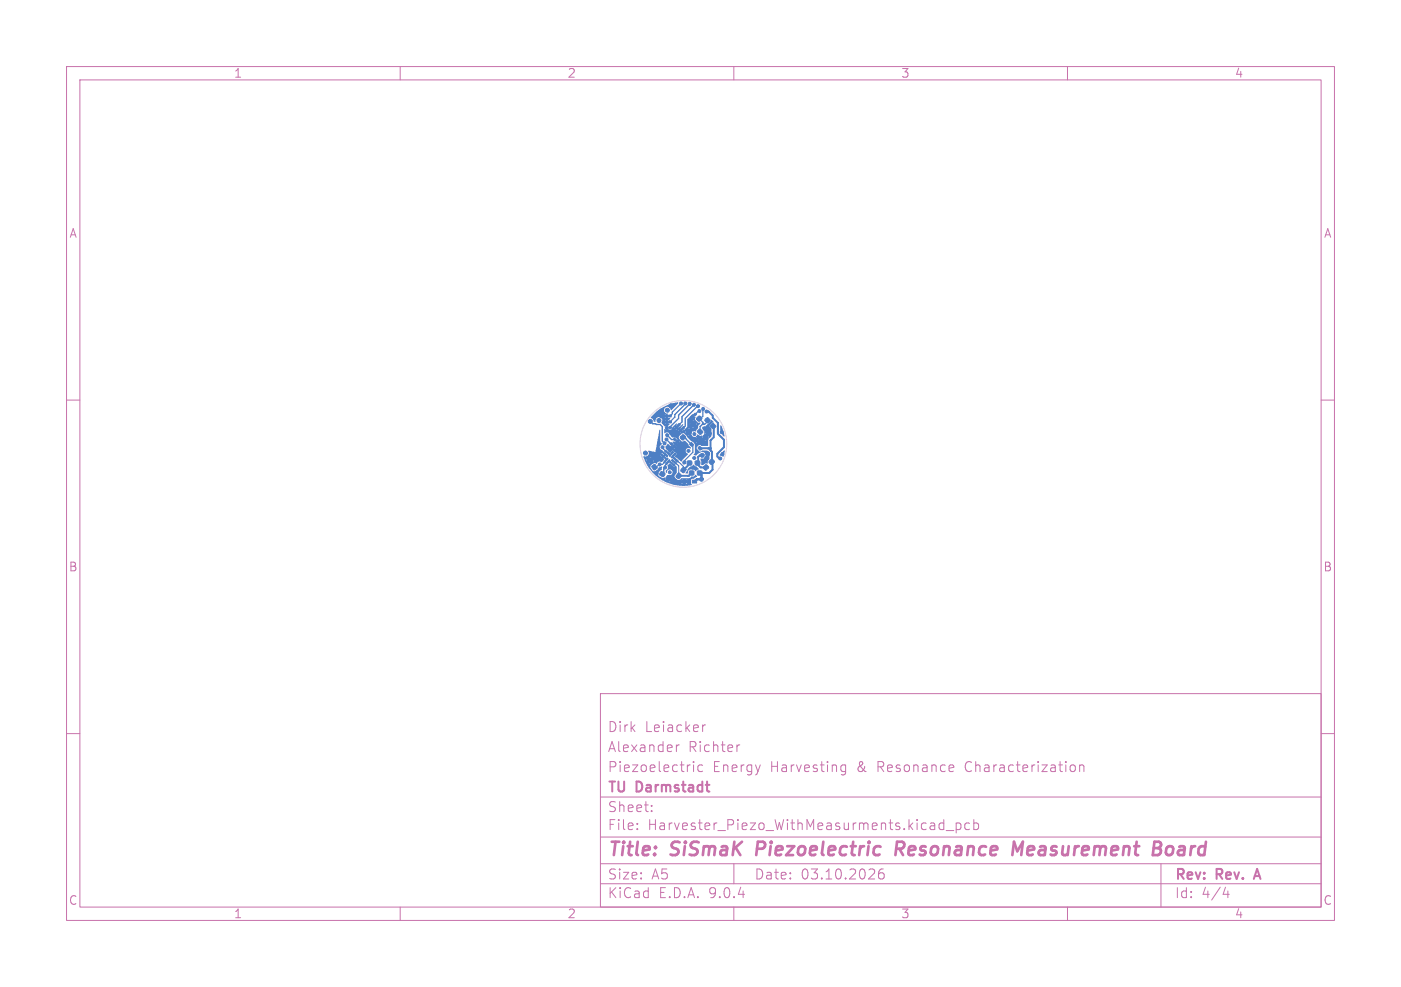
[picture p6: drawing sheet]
<svg xmlns="http://www.w3.org/2000/svg" width="210mm" height="148mm" viewBox="0 0 210 148" stroke-linecap="round" stroke-linejoin="round" font-family="sans-serif">
<g fill="none" stroke="#c872ab" stroke-width=".15">
<path d="M10 10h190v128h-190zM12 12h186v124h-186zM60 10v2M110 10v2M160 10v2M10 60h2M198 60h2M10 110h2M90 104h108v32h-108zM90 119.5h108M101.4 111.7v1M101.8 111.7l-.3 .1-.1 .2"/>
<path d="M104 114.2v.1M104 114.7v1M105.3 114.8l-.4-.1-.3 .3v.4l.1 .2h.6M105.3 108.7v1M105.7 108.7l-.2 .1-.2 .2M110.9 111.7l-.3 .1-.1 .2M126.1 115.6l.2 .1 .5-.1M126.8 114.8l-.5-.1-.2 .1M126.8 114.7v1.2a.41 .41 0 0 1-.7 .2M160.7 114.7a.41 .41 0 0 1 .5 .3v.4a.41 .41 0 0 1-.5 .3M161.8 114.8a.37 .37 0 0 1 .7 .1v.8M161.8 114.7v1"/>
<path d="M198 110h2M60 136v2M90 132.5h108M90 129.5h108M90 125.5h108M95.5 124.3v.1M95.5 123.5v.1M97.7 121.6v.1M97.7 120.8v.1M110 136v2M110 129.5v3M132.4 130.3a.59 .59 0 0 0-.7 .7v.5l.1 .2 .5 .1 .2-.1v-.5l-.1-.2-.4-.1-.3 .3"/>
<path d="M141 123.4l.5 .1M141.5 122.9v1.5M141.5 124.3l-.5 .1M141.8 124.5h1.2M143.3 123.5l.5-.1 .2 .3v.4l-.1 .2h-.6M143.3 123.4v1.5M145.3 123.5l-.4-.1-.3 .3v.4l.2 .2h.5M146 123.5l.4-.1 .3 .3v.4l-.2 .2h-.5M146 122.9v1.5M160 136v2M174 129.5v6.5M183.7 133l-.4 1.1h1"/>
<path d="M184.1 133.6v1"/>
</g>
<path d="M188.1 131.4h.7M188.4 130.3l-.5 1.5" fill="none" stroke="#c872ab" stroke-width=".3"/>
<path d="M113.6 126.2l-.2 2M134.8 127.3l.6 .9M135.2 126.2h-.7l-.3 2M135.3 127.2l-1 .1M151.7 128.2l.3-2 .5 1.5 .8-1.5-.2 2M172.9 127.2h.7M173.1 126.2h.6a.49 .49 0 0 1 .4 .6 .49 .49 0 0 1-.5 .4M173.6 127.2l.3 .1a.58 .58 0 0 1-.3 .9h-.8M175.5 126.9a.62 .62 0 0 0-.7 .4v.7l.3 .2h.3" fill="none" stroke="#c872ab" stroke-width=".4"/>
<g fill="#4d7fc4" stroke="#4d7fc4" stroke-width=".15">
<path d="M103.4 66.5l.3-.1 .2 .3-.2 .2-.3-.3z"/>
<path d="M104.1 65.8l.3-.1 .3 .3-.3 .2-.3-.3z"/>
<path d="M104.7 67.1l.2-.1 .3 .3-.3 .2-.3-.3z"/>
<path d="M100.9 66.7l.3 .2-.1 .2-.3-.2z"/>
<path d="M100.5 66.4l.4 .2-.2 .2-.3-.2z"/>
<path d="M101.2 64.1l.2-.2 .2 .2-.3 .2z"/>
<path d="M101.6 63.7l.2-.2 .2 .2-.3 .3z"/>
<path d="M103.8 72h.6v.4h-.6z"/>
<path d="M102.3 72h.6v.4h-.6z"/>
<path d="M99.7 62.3h.4v.2h-.4z"/>
<path d="M100.3 62.3h.3v.2h-.3z"/>
<path d="M100.8 67.7l.2 .1-.6 .6-.1-.1z"/>
<path d="M101.1 67.9l.2 .2-.6 .6-.1-.1z"/>
<path d="M101 68.6l.7 .5-.2 .2-.6-.6z"/>
<path d="M100.8 68.9l.6 .5-.1 .2-.7-.6z"/>
<path d="M100.5 69.2l.7 .5-.2 .2-.6-.6z"/>
<path d="M100.3 68.9l.2 .1-.6 .7-.1-.1z"/>
<path d="M100 68.7l.2 .1-.6 .6-.1-.1z"/>
<path d="M99.2 68.1l.7 .5-.2 .2-.6-.6z"/>
<path d="M99.5 67.8l.6 .5-.1 .2-.7-.6z"/>
<path d="M99.7 67.5l.7 .5-.2 .2-.6-.6z"/>
<path d="M99.1 70.7h.2l.4 .3-.2 .5h-.2l-.4-.3z"/>
<path d="M100.1 71.3h.1l.4 .3-.2 .5h-.1l-.4-.3z"/>
<path d="M101.8 64.5l.3-.2 .1 .2-.2 .3z"/>
<path d="M102.2 64.2l.2-.2 .2 .2-.3 .2z"/>
<path d="M104.4 62.7l.4-.3 .4 .4-.4 .4-.4-.3z"/>
<path d="M103.6 63.5l.4-.3 .3 .4-.4 .4-.3-.3z"/>
<path d="M99.8 64h.3v.3h-.3z"/>
<path d="M100.3 64h.3v.3h-.3z"/>
<path d="M104.2 69.2h.7v.5h-.7z"/>
<path d="M103 69.2h.7v.5h-.7z"/>
<path d="M97.8 69.9l.4-.2 .3 .3v.2l-.5 .2-.3-.4z"/>
<path d="M97.1 68.9l.4-.2 .3 .4v.1l-.5 .3-.3-.5z"/>
<path d="M102.9 64.7l.4-.3 .4 .4-.5 .4-.3-.3z"/>
<path d="M102 65.5l.4-.3 .4 .4-.5 .4-.3-.3z"/>
<path d="M103.6 62.5l.3-.2 .1 .2-.2 .2z"/>
<path d="M104 62.1l.2-.1 .2 .1-.3 .3z"/>
<path d="M99.8 63.1h.3v.3h-.3z"/>
<path d="M100.3 63.1h.3v.3h-.3z"/>
<path d="M104.6 70.7h.6v.5h-.6z"/>
<path d="M103.4 70.7h.6v.5h-.6z"/>
<path d="M105.4 65.4l.4-.2 .3 .3v.2l-.4 .3-.4-.4z"/>
<path d="M104.6 64.6l.4-.3 .3 .4v.1l-.4 .3-.4-.4z"/>
<path d="M105.7 62.9l.4-.3 .3 .4 .1 .1-.5 .3-.3-.3z"/>
<path d="M106.5 63.7l.4-.2 .4 .3v.2l-.5 .3-.3-.4z"/>
<path d="M101.4 66.1l.3 .1-.1 .3-.3-.2z"/>
<path d="M101.1 65.7l.3 .2-.2 .2-.3-.2z"/>
<path d="M102.3 70.1h.3l.3 .3-.5 .5-.4-.3z"/>
<path d="M101.6 71h.2l.3 .3-.4 .5-.4-.4z"/>
<path d="M105.5 70l.4-.3 .3 .4-.4 .4-.3-.3z"/>
<path d="M106.3 69.2l.4-.3 .4 .3-.5 .5-.3-.3z"/>
<circle cx="96.7" cy="67.9" r=".3"/>
<circle cx="98.8" cy="63.1" r=".3"/>
<circle cx="100.4" cy="70.8" r=".22"/>
<circle cx="104.1" cy="65.1" r=".23"/>
<circle cx="98" cy="68.4" r=".3"/>
<circle cx="104" cy="70.1" r=".23"/>
<circle cx="106.4" cy="65" r=".23"/>
<circle cx="98.4" cy="71.1" r=".22"/>
<circle cx="108.2" cy="64.8" r=".23"/>
<circle cx="108.3" cy="68.1" r=".23"/>
<circle cx="101.3" cy="72.3" r=".3"/>
<circle cx="99.1" cy="62.4" r=".23"/>
<circle cx="100.6" cy="64.9" r=".23"/>
<circle cx="105.9" cy="68.8" r=".3"/>
<circle cx="106.1" cy="68" r=".3"/>
<circle cx="100.6" cy="60.9" r=".3"/>
<circle cx="105.3" cy="68.3" r=".3"/>
<circle cx="105.1" cy="71.9" r=".3"/>
<circle cx="100" cy="61.5" r=".3"/>
<circle cx="102.7" cy="60.5" r=".22"/>
<circle cx="104" cy="60.7" r=".23"/>
<circle cx="103.4" cy="60.6" r=".23"/>
<circle cx="99.9" cy="65.9" r=".23"/>
<circle cx="104.6" cy="60.9" r=".23"/>
<circle cx="104.8" cy="61.6" r=".23"/>
<circle cx="100" cy="65.3" r=".23"/>
<circle cx="102.1" cy="60.5" r=".23"/>
<circle cx="99.7" cy="70.1" r=".23"/>
<circle cx="104.1" cy="68.7" r=".23"/>
<circle cx="99.3" cy="67.1" r=".23"/>
<circle cx="97.5" cy="63.2" r=".3"/>
<circle cx="99.6" cy="66.5" r=".23"/>
<circle cx="103.2" cy="67.6" r=".23"/>
<circle cx="105.4" cy="61.3" r=".23"/>
<circle cx="102.6" cy="69.4" r=".23"/>
<circle cx="98.9" cy="69.6" r=".23"/>
<circle cx="108" cy="68.7" r=".23"/>
<circle cx="105.9" cy="61.7" r=".22"/>
</g>
<path d="M103.4 69.4v.2l-1 .9M103.7 70.9l-.5 .5h-1.5h.1M104.9 67.2h1.6M105.3 70.9l-.2 .1v.9h-.7l-.3 .3M105.3 68.3h-.4l-.3 .2v.8l-.1 .3 .5 .5h.8M105.9 61.7h.3l.6 .6v.3l.8 .8v1.6l.9 .9v1.2l-1 1v.4l.4 .3M106.2 67.2l.5 .5v1.6l.1 .1v1l-.5 .5h-1.4l.2 .3M106.5 67.2v.4M107 64v1.6l-.5 .4v1.2M107.9 68.8h.1" fill="none" stroke="#4d7fc4" stroke-width=".3"/>
<path d="M100.1 69.3l-.4 .5v.4M101 69.2l.7 .6M101.3 68.9l1.1 1.1v.5" fill="none" stroke="#4d7fc4" stroke-width=".18"/>
<path d="M99.3 67.1l.6 .6M99.5 67.4h.1M99.8 69.1l-.5 .5h-.5l-.4 .5h-.3M101.7 69.8v1.6" fill="none" stroke="#4d7fc4" stroke-width=".16"/>
<g fill="none" stroke="#4d7fc4" stroke-width=".2">
<path d="M97.5 63.2l.3 .3 1.2 .2 .3 .3v2.1l.3 .4M99.7 70.1l-.2 .2v.6l-.2 .2M99.9 65.9l.7 .7M100 65.3h.1M100 65.3l.7 .6h.5M102.1 60.5l-1.3 1.3v.2l-.4 .4M102.4 65.6h.2M102.7 65.7l1.2 1.1v1l-1.3 1.3v.3M102.7 60.5l-1.5 1.7v.3l-.7 .8M103.4 60.6l-1.7 1.7v.4l-1.3 1.3v.1M104 60.7l-1.8 1.8v.8l-.4 .4M104.6 60.9l-1.9 1.8v1.2l-.3 .3"/>
<path d="M104.8 62.8l.6 .5v.2M104.8 61.7l-.1-.1-.5 .6M105.3 63.6h.1M105.4 63.5l-.5 .5v.7M105.4 63.5l.1 .1M105.4 61.3v1.1l-.6 .6M106.2 63.1l-.6 .5h-.3"/>
</g>
<g fill="#4d7fc4">
<path d="M98.9 64.5h.1v1.7l.2 .4a.52 .52 0 0 0-.3 .5 .52 .52 0 0 0 .4 .5l.4 .4 .1 .2-.4 .5 .2 .2-.4 .4-.1-.1a.55 .55 0 0 0-.7 .4l-.4-.1-.4 .3-.1 .3 .5 .6h.2l.4-.3a.52 .52 0 0 1 .7-.4v.1a.46 .46 0 0 1-.4 .5l-.2 .4v.3l.6 .4 .4-.1 .1 .3 .2-.3h.6l.2 .1-.1-.2-.1 .1h-.6l.3-.4a.43 .43 0 0 0 .5-.4 .43 .43 0 0 0-.5-.4 .43 .43 0 0 0-.4 .5l-.1-.1v-.3a.5 .5 0 0 0 .3-.7l.3-.3 .6 .5 .2-.2 .2 .2 .1 .9-.4 .5 .1 .2 .4 .4h.2l.3-.3h1.3l.9-.5 .2 .3-.9 .4 .1 .8a6.3 6.3 0 0 1-3.5-.3l2.7 .1 .1-.1h-.2v.1h-.4v-.1h-2.2l-.6-.2h.9l-.2-.2-.1 .2h-.6l-.3-.2h3.7l-.1-.1h-.1v.1h-.4v-.1l-.2 .1h-2.9l-1.1-.8-.7-.7-.6-1 .6 .1-.1-.2-.5 .1-.2-.4h1.1l.1 .2v-.3l-.1 .1h-1.1l-.1-.2h.3v.2l.2-.1-.1-.2-.1 .1h-.3l-.1-.3h.9l.1 .1 .1-.1-1.2-.1 .1-.1h.4l.2-.1h1.9l.3 .2-.3-.3-1.9 .1 .1-.3h1.9l.4 .3 .1-.1-.3-.3-.2 .1h-1.9v-.3v-.1l1 .2z"/>
<path d="M103.1 70.3l.8-.6 .5 .3 .3 .3-.4 .4-.3-.3h-.6l-.3 .3v.3h-.3z"/>
<path d="M105.1 67.7l1-.1 .3 .3v.9l-.3 .3-.1 .4h-.2l-.3 .2h-.3l-.1-.1-.1-.8a.55 .55 0 0 0 .8-.5 .55 .55 0 0 0-.7-.6z"/>
<path d="M98.2 61.9a6.1 6.1 0 0 1 3.4-1.6v.2l-1 1a.54 .54 0 0 0-.6-.5 .54 .54 0 0 0-.5 .6 .54 .54 0 0 0 .6 .5v.5l.4 .2-.3 .2h-.1v.5l.3 .1-.3 .3v.5h1.4h-.9l.2-.3 .3 .1 .1-.1-.1-.1v.1h-.3l.6-.6 .1 .1-.2 .2 .4 .4 .7-.6v.2l-.4 .5 .3 .3 .4-.3h.4l.2 .1 .1-.1h-.7l.2-.2h1.1l-.1-.2-.1 .2h-.9l.1-.5h.4v.1l.1-.1 .9 .1v-.2l-.1 .1h-.8v-.1l-.1 .1h-.4v-.5h.8l.1 .1 .2-.1h-1.1v-.3l.9-.7 .1 .3 .2 .1 .1 .5 .3 .3 .4 .1-.3 .5-.1 .4-.3 .4h-.5l-.1-.1a.57 .57 0 0 0 0 .7 .57 .57 0 0 0 .6 .2l.1 .2 .1-.1-.2-.1 .3-.4 .3 .3 .3-.1 .1 .4 .6-.6-.4-.1 .1-.3-.3-.4v-.2l.5-.2 .7-.7 .1-.2 .4 .3v.1h-.3l-.3 .4v.2l.2 .3v1.1l-.3 .3-.1-.2-.1 .1 .2 .2-.1 .2-.1 .9-1.4-.1-.2 .2-.1 .2 .4 .4 .3 .2-.8 .5-.3-.1 .2-.3v-1.1l-.1-.3-.2-.2h.6l-.1-.1-.5 .1-.6-.4 2.6 .2-.2-.2-.1 .1h-.8l-.1-.1h-1.4l-.5-.6 .5-.1-.1-.1-.1 .2h-.3l-.3-.3h-.3l-.4 .4v.1v.3l.5 .4 .4-.1 .5 .5 .3 .5v.2a.48 .48 0 0 0-.7 .1 .48 .48 0 0 0 .3 .7l-1 1.1-1-.7 .3-.5-.6-.4-.4 .3-.7-.7h1.4l-.1-.1-1.3 .1a.56 .56 0 0 1 .4-.6l.7 .4v-.1l.5 .1v-.2l-.5 .1 .3-.3-.2-.1 .7 .1-.1-.1h-.6l-.1-.3h.3l.1 .1 .1-.1 .5 .1v-.1h-.5l.3-.2-.2-.3-.6-.1-.3-.3-.2-.3-.2-.2h2.6l.1 .1 .1-.1-.1-.2-.1 .2h-2.7l-.4 .2v-.4h2.1l.1-.1-2.2 .1v-.3l.2 .1v-.5h-.2l-.4-.5h.5l.1 .1v-.1h-.6l.1-.3h.5v-.1l-.5 .1v-.1a.54 .54 0 0 0-.7-.4 .54 .54 0 0 0-.4 .6 .3 .3 0 0 1-.3-.3l-.4-.2 .1-.2h2l.2 .1v-.1h-2.2l.3-.3h1.9v-.1l-.2 .1h-1.7z"/>
<path d="M107.9 68.2l.7-.7-.2 1-.5-.2z"/>
<path d="M108 63.8h.1l.3 .6 .2 1.1-.6-.6z"/>
</g>
<circle cx="102.4" cy="66.6" r="6.5" fill="none" stroke="#d0d2cd" stroke-width=".15"/>
<g font-size="2.8" fill="#c872ab">
<text x="91" y="128.9">Title:</text>
<text x="100.7" y="128.9">SiSmaK</text>
<text x="114.2" y="128.9">Piezoelectric</text>
<text x="135.9" y="128.9">Resonance</text>
<text x="154.2" y="128.9">Measurement</text>
<text x="176.1" y="128.9">Board</text>
</g>
<g font-size="2.1" fill="#c872ab">
<text x="91" y="113">Alexander</text>
<text x="91" y="110">Dirk</text>
<text x="96.7" y="110">Leiacker</text>
<text x="103.2" y="113">Richter</text>
<text x="91" y="119.2">TU</text>
<text x="91" y="116">Piezoelectric</text>
<text x="95.5" y="119.2">Darmstadt</text>
<text x="106.8" y="116">Energy</text>
<text x="115.5" y="116">Harvesting</text>
<text x="128.6" y="116">&amp;</text>
<text x="131.8" y="116">Resonance</text>
<text x="145.1" y="116">Characterization</text>
<text x="91" y="124.7">File:</text>
<text x="91" y="122">Sheet:</text>
<text x="97.1" y="124.7">Harvester_Piezo_WithMeasurments.kicad_pcb</text>
<text x="91" y="134.9">KiCad</text>
<text x="91" y="132.1">Size:</text>
<text x="97.7" y="132.1">A5</text>
<text x="98.7" y="134.9">E.D.A.</text>
<text x="106.3" y="134.9">9.0.4</text>
<text x="113" y="132.1">Date:</text>
<text x="120" y="132.1">03.10.2026</text>
<text x="176" y="132.3">Rev:</text>
<text x="176" y="134.9">Id:</text>
<text x="180.1" y="134.9">4/4</text>
<text x="182.4" y="132.3">Rev.</text>
<text x="188.8" y="132.3">A</text>
</g>
<g font-size="1.8" fill="#c872ab">
<text x="35" y="11.9">1</text>
<text x="85" y="11.9">2</text>
<text x="135" y="11.9">3</text>
<text x="185" y="11.9">4</text>
<text x="10.3" y="35.9">A</text>
<text x="198.4" y="35.9">A</text>
<text x="10.2" y="85.9">B</text>
<text x="198.3" y="85.9">B</text>
<text x="10.2" y="135.9">C</text>
<text x="35" y="137.9">1</text>
<text x="85" y="137.9">2</text>
<text x="135" y="137.9">3</text>
<text x="185" y="137.9">4</text>
<text x="198.3" y="135.9">C</text>
</g>
</svg>
